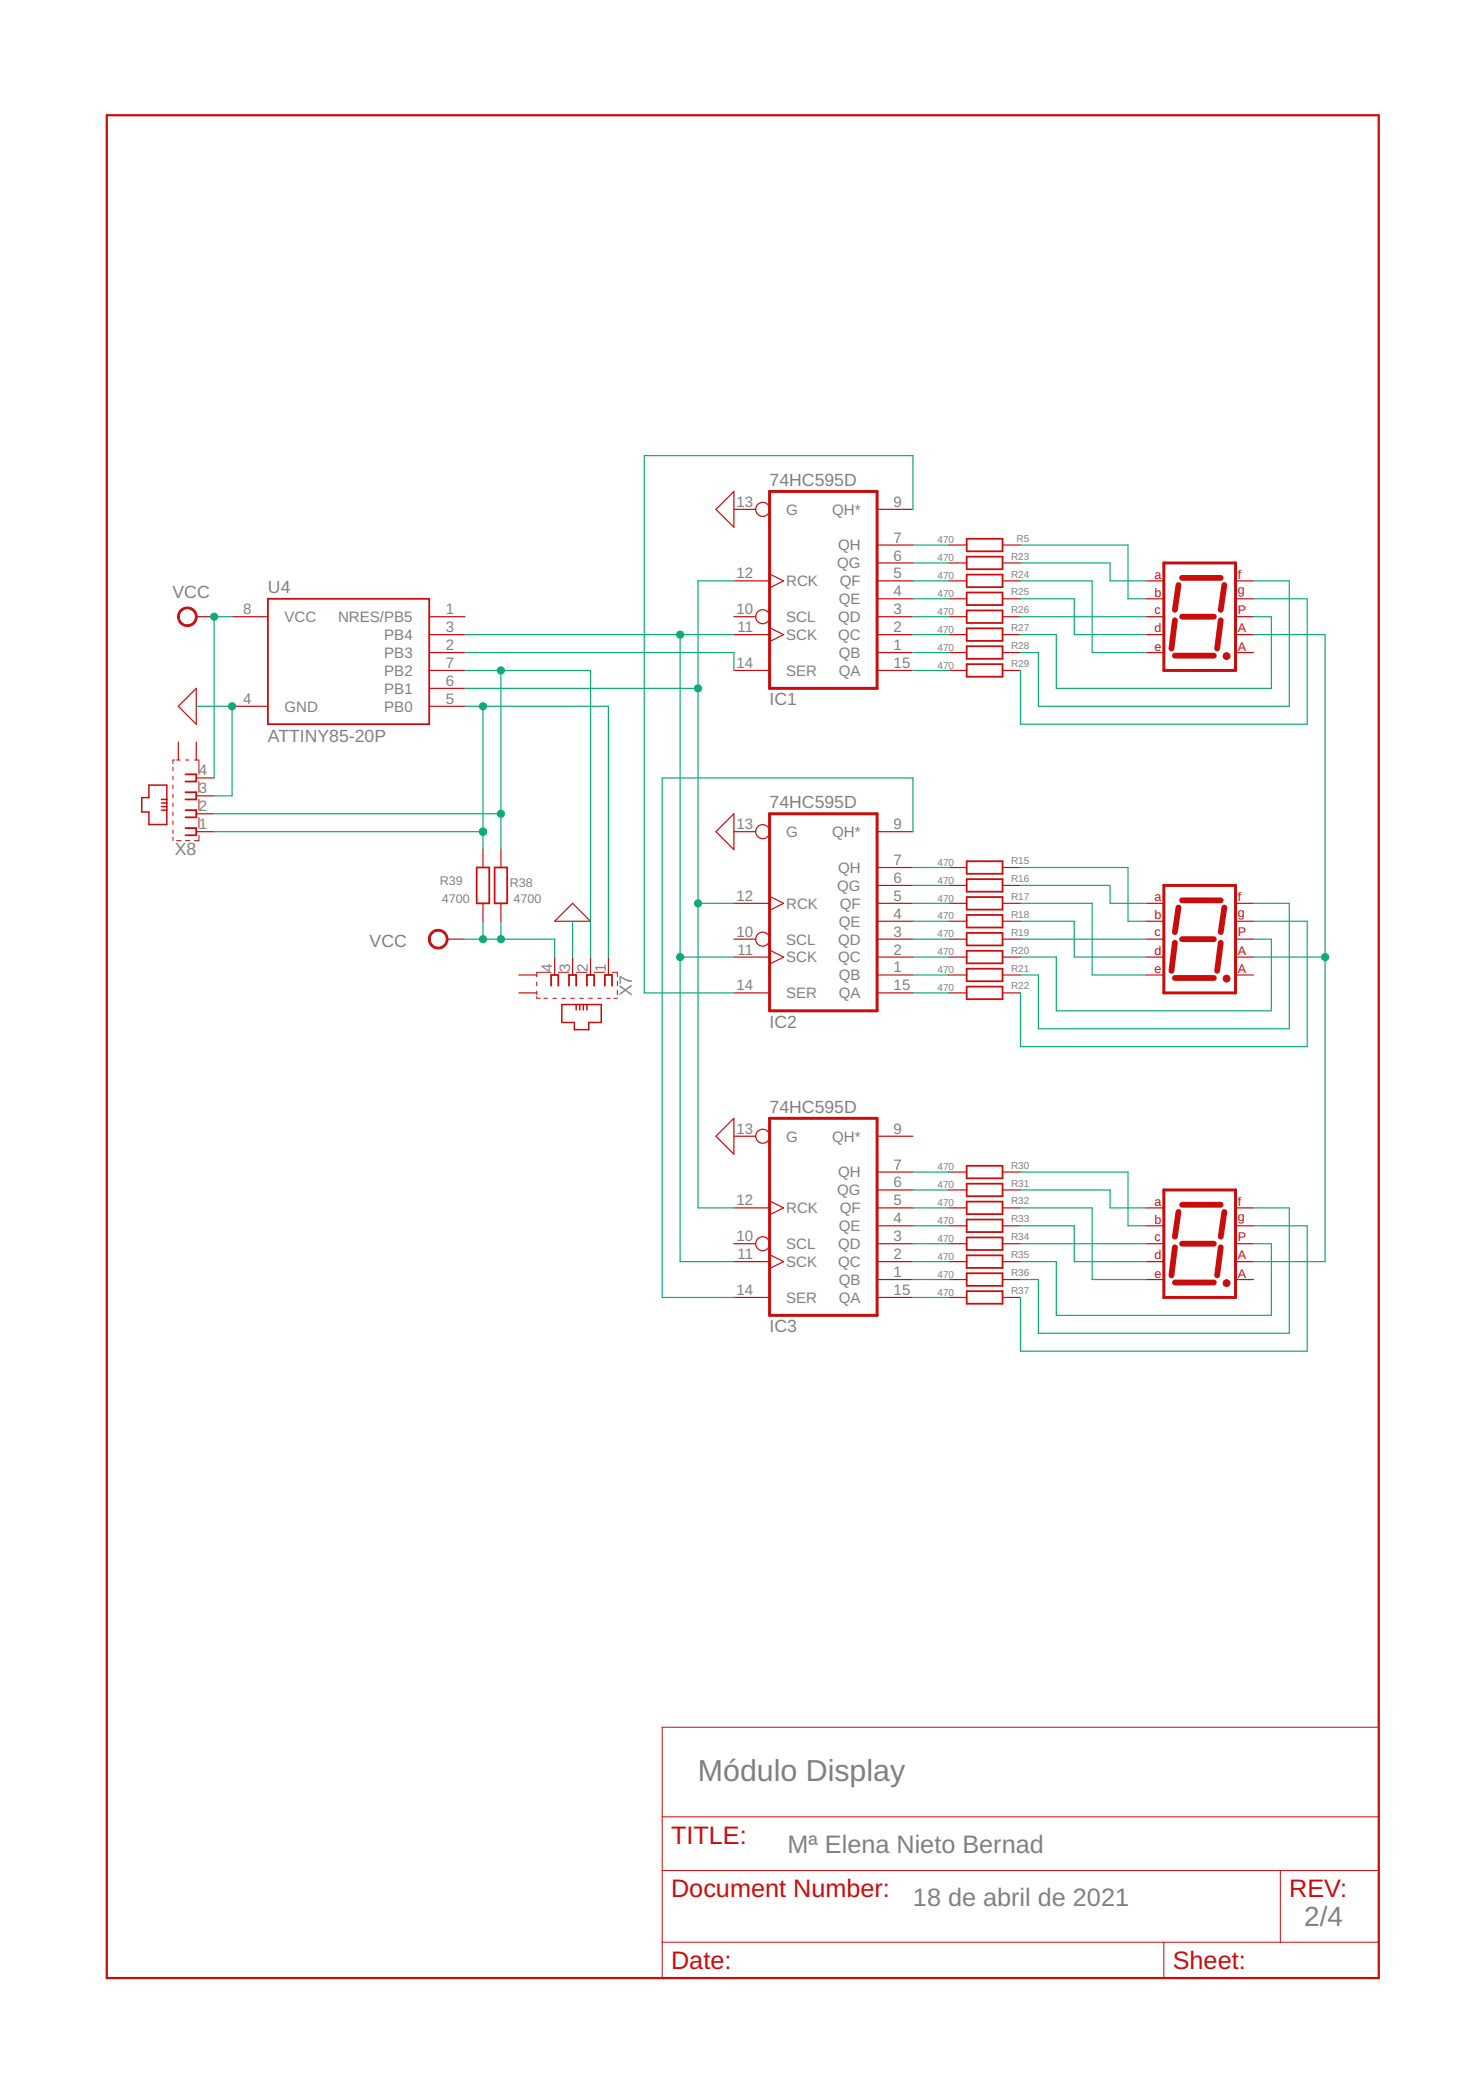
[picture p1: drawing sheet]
<svg xmlns="http://www.w3.org/2000/svg" width="210mm" height="297mm" viewBox="0 0 210 297" stroke-linecap="round" stroke-linejoin="round" font-family="sans-serif">
<g fill="none" stroke="#c90d0c" stroke-width=".25">
<path d="M137 76.4h5.1v1.8h-5.1zM137 78.9h5.1v1.8h-5.1zM38 84.9h22.8v17.8h-22.8zM137 81.5h5.1v1.7h-5.1zM137 84h5.1v1.8h-5.1zM137 86.6h5.1v1.7h-5.1zM137 89.1h5.1v1.8h-5.1zM137 91.6h5.1v1.8h-5.1zM137 94.2h5.1v1.7h-5.1zM26.3 117.4h1.5v1h-1.5M26.3 109.8h1.5v1h-1.5M26.3 112.3h1.5v1h-1.5"/>
<path d="M26.3 114.9h1.5v1h-1.5M67.6 123h1.7v5.1h-1.7zM70.1 123h1.8v5.1h-1.8zM78.1 139.8v-1.6h1v1.6M80.6 139.8v-1.6h1.1v1.6M83.2 139.8v-1.6h1v1.6M85.7 139.8v-1.6h1v1.6M137 122.1h5.1v1.8h-5.1zM137 124.7h5.1v1.7h-5.1zM137 127.2h5.1v1.8h-5.1zM137 129.7h5.1v1.8h-5.1zM137 132.3h5.1v1.7h-5.1z"/>
<path d="M137 134.8h5.1v1.8h-5.1zM137 137.4h5.1v1.7h-5.1zM137 139.9h5.1v1.8h-5.1zM137 165.3h5.1v1.8h-5.1zM137 167.8h5.1v1.8h-5.1zM137 170.4h5.1v1.7h-5.1zM137 172.9h5.1v1.8h-5.1zM137 175.5h5.1v1.7h-5.1zM137 178h5.1v1.8h-5.1zM137 180.5h5.1v1.8h-5.1zM137 183.1h5.1v1.7h-5.1z"/>
</g>
<g fill="none" stroke="#c90d0c" stroke-width=".17">
<path d="M104 72.2h3.1M104 69.7v5l-2.5-2.5zM124.3 79.8h5.1M124.3 77.3h5.1M124.3 72.2h5.1M134.5 79.8h2.5M134.5 77.3h2.5M142.1 79.8h2.5M142.1 77.3h2.5M27.8 87.4h2.6M27.8 97.6v5.1l-2.5-2.6zM32.9 87.4h5.1"/>
<path d="M60.8 97.6h5.1M60.8 95.1h5.1M60.8 92.5h5.1M60.8 90h5.1M60.8 87.4h5.1M104 95.1h5.1M104 90h5.1M104 87.4h3.1M104 82.4h5.1M109.1 89l2 1-2 1M109.1 81.4l2 1-2 1M124.3 95.1h5.1"/>
<path d="M124.3 92.5h5.1M124.3 90h5.1M124.3 87.4h5.1M124.3 84.9h5.1M124.3 82.4h5.1M134.5 95.1h2.5M134.5 92.5h2.5M134.5 90h2.5M134.5 87.4h2.5M134.5 84.9h2.5M134.5 82.4h2.5M142.1 95.1h2.5"/>
<path d="M142.1 92.5h2.5M142.1 90h2.5M142.1 87.4h2.5M142.1 84.9h2.5M142.1 82.4h2.5M162.4 92.5h2.6M162.4 90h2.6M162.4 87.4h2.6M162.4 84.9h2.6M162.4 82.4h2.6M175.1 92.5h2.6M175.1 90h2.6"/>
<path d="M175.1 87.4h2.6M175.1 84.9h2.6M175.1 82.4h2.6M25.3 105.2v2.6M27.8 117.9h2.6M27.8 105.2v2.6M27.8 115.4h2.6M27.8 112.8h2.6M27.8 110.3h2.6M32.9 100.1h5.1M60.8 100.1h5.1M104 117.9h3.1"/>
<path d="M104 115.4v5.1l-2.5-2.6zM124.3 117.9h5.1M63.4 133.2h2.5M68.5 120.5v2.5M68.5 128.1v2.5M71 120.5v2.5M71 128.1v2.5M73.5 138.2h2.6M78.6 135.7v2.5M81.2 128.1l2.5 2.5h-5.1zM81.2 135.7v2.5M83.7 135.7v2.5"/>
<path d="M86.2 135.7v2.5M104 135.7h5.1M104 133.2h3.1M104 128.1h5.1M109.1 134.7l2 1-2 1M109.1 127.1l2 1-2 1M124.3 138.2h5.1M124.3 135.7h5.1M124.3 133.2h5.1M124.3 130.6h5.1M124.3 128.1h5.1M124.3 125.5h5.1"/>
<path d="M124.3 123h5.1M134.5 138.2h2.5M134.5 135.7h2.5M134.5 133.2h2.5M134.5 130.6h2.5M134.5 128.1h2.5M134.5 125.5h2.5M134.5 123h2.5M142.1 138.2h2.5M142.1 135.7h2.5M142.1 133.2h2.5M142.1 130.6h2.5"/>
<path d="M142.1 128.1h2.5M142.1 125.5h2.5M142.1 123h2.5M162.4 138.2h2.6M162.4 135.7h2.6M162.4 133.2h2.6M162.4 130.6h2.6M162.4 128.1h2.6M175.1 138.2h2.6M175.1 135.7h2.6M175.1 133.2h2.6M175.1 130.6h2.6"/>
<path d="M175.1 128.1h2.6M73.5 140.8h2.6M104 140.8h5.1M104 158.6v5l-2.5-2.5zM124.3 140.8h5.1M134.5 140.8h2.5M142.1 140.8h2.5M104 178.9h5.1M104 176.3h3.1M104 171.3h5.1M104 161.1h3.1M109.1 177.9l2 1-2 1"/>
<path d="M109.1 170.3l2 1-2 .9M124.3 178.9h5.1M124.3 176.3h5.1M124.3 173.8h5.1M124.3 171.3h5.1M124.3 168.7h5.1M124.3 166.2h5.1M124.3 161.1h5.1M134.5 178.9h2.5M134.5 176.3h2.5M134.5 173.8h2.5M134.5 171.3h2.5"/>
<path d="M134.5 168.7h2.5M134.5 166.2h2.5M142.1 178.9h2.5M142.1 176.3h2.5M142.1 173.8h2.5M142.1 171.3h2.5M142.1 168.7h2.5M142.1 166.2h2.5M162.4 178.9h2.6M162.4 176.3h2.6M162.4 173.8h2.6M162.4 171.3h2.6"/>
<path d="M175.1 178.9h2.6M175.1 176.3h2.6M175.1 173.8h2.6M175.1 171.3h2.6M104 184h5.1M124.3 181.4h5.1M124.3 184h5.1M134.5 181.4h2.5M134.5 184h2.5M142.1 181.4h2.5M142.1 184h2.5M162.4 181.4h2.6"/>
<path d="M175.1 181.4h2.6"/>
<circle cx="108.1" cy="72.2" r=".99"/>
<circle cx="108.1" cy="87.4" r=".99"/>
<circle cx="108.1" cy="117.9" r=".99"/>
<circle cx="108.1" cy="133.2" r=".99"/>
<circle cx="108.1" cy="161.1" r=".99"/>
<circle cx="108.1" cy="176.3" r=".99"/>
</g>
<path d="M109.1 69.7h15.2v27.9h-15.2zM165 79.8h10.1v15.3h-10.1zM109.1 115.4h15.2v27.9h-15.2zM165 125.5h10.1v15.3h-10.1zM109.1 158.6h15.2v27.9h-15.2zM165 168.7h10.1v15.3h-10.1z" fill="none" stroke="#c90d0c" stroke-width=".42"/>
<g fill="none" stroke="#c90d0c" stroke-width=".83">
<path d="M166.5 93h5.5M166.5 87.9l-.5 4M167 83l-.5 3.5M167.5 81.9h5.5M167.5 87.4h4.5M173 87.9l-.5 4M173.5 83l-.5 3.5M166.5 138.7h5.5M166.5 133.7l-.5 3.9M167 128.7l-.5 3.5M167.5 127.7h5.5M167.5 133.2h4.5"/>
<path d="M173 133.7l-.5 3.9M173.5 128.7l-.5 3.5M166.5 176.8l-.5 4M167 171.8l-.5 3.5M167.5 170.8h5.5M167.5 176.3h4.5M173 176.8l-.5 4M173.5 171.8l-.5 3.5M166.5 181.8h5.5"/>
</g>
<g fill="#c90d0c" stroke="#c90d0c" stroke-width=".14">
<path d="M25.5 86.5a1.4 1.4 0 0 1 2.3 .2 1.4 1.4 0 0 1-.9 2.1 1.4 1.4 0 0 1-1.8-1.4h.3a1.15 1.15 0 0 1 1.6-1 1.15 1.15 0 0 1 .3 1.9 1.15 1.15 0 0 1-1.9-.6v-.3h-.3z" fill-rule="evenodd"/>
<path d="M61.1 132.2a1.39 1.39 0 0 1 2.2 .2 1.39 1.39 0 0 1-.8 2.1 1.39 1.39 0 0 1-1.8-1.3h.3a1.15 1.15 0 0 1 1.6-1.1 1.15 1.15 0 0 1 .3 1.9 1.15 1.15 0 0 1-1.9-.6v-.2h-.3l.2-.7z" fill-rule="evenodd"/>
<circle cx="173.8" cy="93" r=".51"/>
<circle cx="173.8" cy="138.7" r=".51"/>
<circle cx="173.8" cy="181.9" r=".51"/>
</g>
<g fill="none" stroke="#c90d0c" stroke-width=".14">
<path d="M24.5 108.8v.5M24.5 110v.6M24.5 111.3v.5M24.5 112.6v.5M24.5 113.9v.5M24.5 115.1v.5M24.5 116.4v.5M24.5 117.7v.5M24.5 118.7v.5M24.8 107.8h-.3v.5M25 107.8h.5M25 119.2h.7"/>
<path d="M26.3 107.8h.5M26.3 119.2h.6M27.6 107.8h.6v2M28.2 118.4v.8h-.6M28.2 110.8v1.5M28.2 113.3v1.6M28.2 115.9v1.5M76.1 139.3v.5M78.1 137.9h-2v.6M79.1 137.9h1.5M81.7 137.9h1.5M84.2 137.9h1.5"/>
<path d="M86.7 137.9h.8v.6M87.5 139.1v.7M76.1 140.5v.5M76.1 141.3v.2h.5M77.1 141.5h.5M78.4 141.5h.5M79.6 141.5h.5M80.9 141.5h.5M82.2 141.5h.5M83.4 141.5h.5M84.7 141.5h.5M86 141.5h.5"/>
<path d="M87 141.5h.5M87.5 140.4v.6M93.9 244.9h101.5v35.6h-101.5zM93.9 257.6h101.5M93.9 265.2h101.5M93.9 275.4h101.5M165 275.4v5.1M181.5 265.2v10.2"/>
</g>
<path d="M21.1 111.3h2.5v5.6h-2.5v-1.8h-1v-2h1zM22.9 114.9h.7M22.9 114.4h.7M22.9 113.9h.7M22.9 113.3h.7M79.6 142.4h5.6v2.6h-1.8v1h-2v-1h-1.8zM81.7 142.4v.8M82.2 142.4v.8M82.7 142.4v.8M83.2 142.4v.8" fill="none" stroke="#c90d0c" stroke-width=".21"/>
<path d="M15.1 16.3h180.3v264.2h-180.3z" fill="none" stroke="#c90d0c" stroke-width=".32"/>
<g fill="none" stroke="#0dab76" stroke-width=".17">
<path d="M129.4 77.3h5.1M129.4 79.8h5.1M129.4 72.2v-7.6h-38.1v76.2h12.7M144.6 77.3h15.3v7.6h2.5M144.6 79.8h12.7v2.6h5.1M32.9 87.4h-2.5v22.9M65.9 90h38.1M65.9 92.5h38.1v2.6M65.9 95.1h17.8v40.6M65.9 97.6h33M71 95.1v25.4M96.4 90v88.9h7.6"/>
<path d="M104 82.4h-5.1v88.9h5.1M129.4 82.4h5.1M129.4 84.9h5.1M129.4 87.4h5.1M129.4 90h5.1M129.4 92.5h5.1M129.4 95.1h5.1M144.6 82.4h10.2v10.1h7.6M144.6 84.9h7.7v5.1h10.1M144.6 87.4h17.8M177.7 82.4h5v17.7h-35.5v-7.6h-2.6M177.7 84.9h7.6v17.8h-40.7v-7.6"/>
<path d="M177.7 87.4h2.5v10.2h-30.5v-7.6h-5.1M177.7 90h10.1v88.9h-10.1M27.8 100.1h5.1v12.7h-2.5M30.4 117.9h38.1M30.4 115.4h40.6M65.9 100.1h20.3v35.6M68.5 100.1v20.4M129.4 117.9v-7.6h-35.5v73.7h10.1M65.9 133.2h12.7v2.5M68.5 130.6v2.6M71 130.6v2.6M81.2 130.6v5.1"/>
<path d="M96.4 135.7h7.6M98.9 128.1h5.1M129.4 123h5.1M129.4 125.5h5.1M129.4 128.1h5.1M129.4 130.6h5.1M129.4 133.2h5.1M129.4 135.7h5.1M129.4 138.2h5.1M144.6 123h15.3v7.6h2.5M144.6 125.5h12.7v2.6h5.1M144.6 128.1h10.2v10.1h7.6"/>
<path d="M144.6 130.6h7.7v5.1h10.1M144.6 133.2h17.8M177.7 128.1h5v17.8h-35.5v-7.7h-2.6M177.7 130.6h7.6v17.8h-40.7v-7.6M177.7 133.2h2.5v10.1h-30.5v-7.6h-5.1M177.7 135.7h10.1M129.4 140.8h5.1M129.4 166.2h5.1M129.4 168.7h5.1M129.4 171.3h5.1M129.4 173.8h5.1M129.4 176.3h5.1"/>
<path d="M129.4 178.9h5.1M144.6 166.2h15.3v7.6h2.5M144.6 168.7h12.7v2.6h5.1M144.6 171.3h10.2v10.1h7.6M144.6 173.8h7.7v5.1h10.1M144.6 176.3h17.8M177.7 171.3h5v17.7h-35.5v-7.6h-2.6M177.7 173.8h7.6v17.8h-40.7v-7.6M177.7 176.3h2.5v10.2h-30.5v-7.6h-5.1M129.4 181.4h5.1M129.4 184h5.1"/>
</g>
<g fill="#0dab76" stroke="#0dab76" stroke-width=".14">
<circle cx="98.9" cy="97.6" r=".51"/>
<circle cx="98.9" cy="128.1" r=".51"/>
<circle cx="96.4" cy="90" r=".51"/>
<circle cx="96.4" cy="135.7" r=".51"/>
<circle cx="32.9" cy="100.1" r=".51"/>
<circle cx="30.4" cy="87.4" r=".51"/>
<circle cx="68.5" cy="133.2" r=".51"/>
<circle cx="71" cy="133.2" r=".51"/>
<circle cx="68.5" cy="100.1" r=".51"/>
<circle cx="68.5" cy="117.9" r=".51"/>
<circle cx="71" cy="95.1" r=".51"/>
<circle cx="71" cy="115.4" r=".51"/>
<circle cx="187.8" cy="135.7" r=".51"/>
</g>
<text font-size="4.3" fill="#808080" x="98.9" y="252.5">Módulo Display</text>
<text font-size="3.9" fill="#808080" x="184.9" y="273.1">2/4</text>
<g font-size="3.6" fill="#c90d0c">
<text x="95.1" y="261.4">TITLE:</text>
<text x="95.1" y="269">Document Number:</text>
<text x="182.7" y="269">REV:</text>
<text x="95.1" y="279.2">Date:</text>
<text x="166.2" y="279.2">Sheet:</text>
</g>
<g font-size="3.6" fill="#808080">
<text x="111.6" y="262.7">Mª Elena Nieto Bernad</text>
<text x="129.4" y="270.3">18 de abril de 2021</text>
</g>
<g font-size="2.5" fill="#808080">
<text x="109.1" y="68.9">74HC595D</text>
<text x="24.5" y="84.8">VCC</text>
<text x="38" y="84.1">U4</text>
<text x="109.1" y="100">IC1</text>
<text x="38" y="105.2">ATTINY85-20P</text>
<text x="109.1" y="114.6">74HC595D</text>
<text x="24.8" y="121.2">X8</text>
<text x="52.4" y="134.3">VCC</text>
<text x="89.5" y="141.3" transform="rotate(-90 89.5 141.3)">X7</text>
<text x="109.1" y="145.7">IC2</text>
<text x="109.1" y="157.8">74HC595D</text>
<text x="109.1" y="188.9">IC3</text>
</g>
<g font-size="2.1" fill="#808080">
<text x="104.4" y="71.9">13</text>
<text x="126.7" y="71.9">9</text>
<text x="111.4" y="73">G</text>
<text x="117.9" y="73">QH*</text>
<text x="126.7" y="76.9">7</text>
<text x="104.4" y="82">12</text>
<text x="111.4" y="83.1">RCK</text>
<text x="118.7" y="80.6">QG</text>
<text x="118.8" y="78.1">QH</text>
<text x="119" y="83.1">QF</text>
<text x="126.7" y="82">5</text>
<text x="126.7" y="79.5">6</text>
<text x="34.5" y="87.1">8</text>
<text x="40.3" y="88.2">VCC</text>
<text x="47.9" y="88.2">NRES/PB5</text>
<text x="63.2" y="89.6">3</text>
<text x="63.2" y="87.1">1</text>
<text x="104.4" y="87.1">10</text>
<text x="104.5" y="89.6">11</text>
<text x="111.4" y="88.2">SCL</text>
<text x="118.8" y="88.2">QD</text>
<text x="118.9" y="85.7">QE</text>
<text x="126.7" y="89.6">2</text>
<text x="126.7" y="87.1">3</text>
<text x="126.7" y="84.6">4</text>
<text x="54.5" y="95.8">PB2</text>
<text x="54.5" y="93.3">PB3</text>
<text x="54.5" y="90.7">PB4</text>
<text x="63.2" y="94.7">7</text>
<text x="63.2" y="92.2">2</text>
<text x="104.4" y="94.7">14</text>
<text x="111.4" y="90.7">SCK</text>
<text x="111.4" y="95.8">SER</text>
<text x="118.8" y="90.7">QC</text>
<text x="118.9" y="93.3">QB</text>
<text x="118.9" y="95.8">QA</text>
<text x="126.7" y="92.2">1</text>
<text x="126.7" y="94.7">15</text>
<text x="34.5" y="99.8">4</text>
<text x="40.3" y="100.9">GND</text>
<text x="54.5" y="100.9">PB0</text>
<text x="54.5" y="98.4">PB1</text>
<text x="63.2" y="99.8">5</text>
<text x="63.2" y="97.3">6</text>
<text x="28.2" y="112.5">3</text>
<text x="28.2" y="109.9">4</text>
<text x="28.2" y="117.6">1</text>
<text x="28.2" y="115">2</text>
<text x="104.4" y="117.6">13</text>
<text x="111.4" y="118.7">G</text>
<text x="117.9" y="118.7">QH*</text>
<text x="126.7" y="117.6">9</text>
<text x="118.8" y="123.8">QH</text>
<text x="126.7" y="125.2">6</text>
<text x="126.7" y="122.6">7</text>
<text x="104.4" y="127.7">12</text>
<text x="111.4" y="128.8">RCK</text>
<text x="118.7" y="126.3">QG</text>
<text x="118.9" y="131.4">QE</text>
<text x="119" y="128.8">QF</text>
<text x="126.7" y="130.3">4</text>
<text x="126.7" y="127.7">5</text>
<text x="78.3" y="137.9" transform="rotate(-90 78.3 137.9)">4</text>
<text x="80.8" y="137.9" transform="rotate(-90 80.8 137.9)">3</text>
<text x="83.3" y="137.9" transform="rotate(-90 83.3 137.9)">2</text>
<text x="85.9" y="137.9" transform="rotate(-90 85.9 137.9)">1</text>
<text x="104.4" y="132.8">10</text>
<text x="104.5" y="135.3">11</text>
<text x="111.4" y="133.9">SCL</text>
<text x="111.4" y="136.5">SCK</text>
<text x="118.8" y="136.5">QC</text>
<text x="118.8" y="133.9">QD</text>
<text x="126.7" y="137.9">1</text>
<text x="126.7" y="135.3">2</text>
<text x="126.7" y="132.8">3</text>
<text x="104.4" y="140.4">14</text>
<text x="111.4" y="141.5">SER</text>
<text x="118.9" y="139">QB</text>
<text x="118.9" y="141.5">QA</text>
<text x="126.7" y="140.4">15</text>
<text x="104.4" y="160.7">13</text>
<text x="111.4" y="161.9">G</text>
<text x="117.9" y="161.9">QH*</text>
<text x="126.7" y="160.7">9</text>
<text x="118.8" y="166.9">QH</text>
<text x="126.7" y="165.8">7</text>
<text x="104.4" y="170.9">12</text>
<text x="111.4" y="172">RCK</text>
<text x="118.7" y="169.5">QG</text>
<text x="119" y="172">QF</text>
<text x="126.7" y="173.4">4</text>
<text x="126.7" y="170.9">5</text>
<text x="126.7" y="168.4">6</text>
<text x="104.4" y="176">10</text>
<text x="104.5" y="178.5">11</text>
<text x="111.4" y="177.1">SCL</text>
<text x="111.4" y="179.6">SCK</text>
<text x="118.8" y="179.6">QC</text>
<text x="118.8" y="177.1">QD</text>
<text x="118.9" y="174.6">QE</text>
<text x="126.7" y="178.5">2</text>
<text x="126.7" y="176">3</text>
<text x="104.4" y="183.6">14</text>
<text x="111.4" y="184.7">SER</text>
<text x="118.9" y="182.2">QB</text>
<text x="118.9" y="184.7">QA</text>
<text x="126.7" y="181.1">1</text>
<text x="126.7" y="183.6">15</text>
</g>
<g font-size="1.8" fill="#c90d0c">
<text x="163.6" y="82.1">a</text>
<text x="175.4" y="82">f</text>
<text x="163.6" y="84.7">b</text>
<text x="163.6" y="87">c</text>
<text x="163.6" y="89.7">d</text>
<text x="175.4" y="84.2">g</text>
<text x="175.4" y="87">P</text>
<text x="175.4" y="89.7">A</text>
<text x="163.6" y="92.2">e</text>
<text x="175.4" y="92.2">A</text>
<text x="163.6" y="127.8">a</text>
<text x="163.6" y="130.4">b</text>
<text x="175.4" y="127.8">f</text>
<text x="175.4" y="130">g</text>
<text x="163.6" y="132.8">c</text>
<text x="163.6" y="135.4">d</text>
<text x="163.6" y="138">e</text>
<text x="175.4" y="132.8">P</text>
<text x="175.4" y="135.4">A</text>
<text x="175.4" y="138">A</text>
<text x="163.6" y="170.9">a</text>
<text x="163.6" y="173.5">b</text>
<text x="175.4" y="170.9">f</text>
<text x="175.4" y="173.1">g</text>
<text x="163.6" y="175.9">c</text>
<text x="163.6" y="178.5">d</text>
<text x="175.4" y="175.9">P</text>
<text x="175.4" y="178.5">A</text>
<text x="163.6" y="181.1">e</text>
<text x="175.4" y="181.1">A</text>
</g>
<g font-size="1.8" fill="#808080">
<text x="62.3" y="125.5">R39</text>
<text x="72.3" y="125.8">R38</text>
<text x="62.6" y="128.1">4700</text>
<text x="72.8" y="128.1">4700</text>
</g>
<g font-size="1.4" fill="#808080">
<text x="132.9" y="77">470</text>
<text x="144.1" y="76.8">R5</text>
<text x="132.9" y="79.6">470</text>
<text x="132.9" y="82.1">470</text>
<text x="143.3" y="79.3">R23</text>
<text x="143.3" y="81.9">R24</text>
<text x="132.9" y="84.7">470</text>
<text x="132.9" y="87.2">470</text>
<text x="132.9" y="89.7">470</text>
<text x="143.3" y="84.4">R25</text>
<text x="143.3" y="87">R26</text>
<text x="143.3" y="89.5">R27</text>
<text x="132.9" y="92.3">470</text>
<text x="132.9" y="94.8">470</text>
<text x="143.3" y="92">R28</text>
<text x="143.3" y="94.6">R29</text>
<text x="132.9" y="122.7">470</text>
<text x="132.9" y="125.3">470</text>
<text x="143.3" y="122.5">R15</text>
<text x="143.3" y="125.1">R16</text>
<text x="132.9" y="127.8">470</text>
<text x="132.9" y="130.4">470</text>
<text x="143.3" y="127.6">R17</text>
<text x="143.3" y="130.1">R18</text>
<text x="132.9" y="132.9">470</text>
<text x="132.9" y="135.4">470</text>
<text x="132.9" y="138">470</text>
<text x="143.3" y="132.7">R19</text>
<text x="143.3" y="135.2">R20</text>
<text x="143.3" y="137.8">R21</text>
<text x="132.9" y="140.5">470</text>
<text x="143.3" y="140.3">R22</text>
<text x="132.9" y="165.9">470</text>
<text x="143.3" y="165.7">R30</text>
<text x="132.9" y="168.5">470</text>
<text x="132.9" y="171">470</text>
<text x="132.9" y="173.5">470</text>
<text x="143.3" y="168.2">R31</text>
<text x="143.3" y="170.8">R32</text>
<text x="143.3" y="173.3">R33</text>
<text x="132.9" y="176.1">470</text>
<text x="132.9" y="178.6">470</text>
<text x="143.3" y="175.8">R34</text>
<text x="143.3" y="178.4">R35</text>
<text x="132.9" y="181.2">470</text>
<text x="132.9" y="183.7">470</text>
<text x="143.3" y="180.9">R36</text>
<text x="143.3" y="183.5">R37</text>
</g>
</svg>
